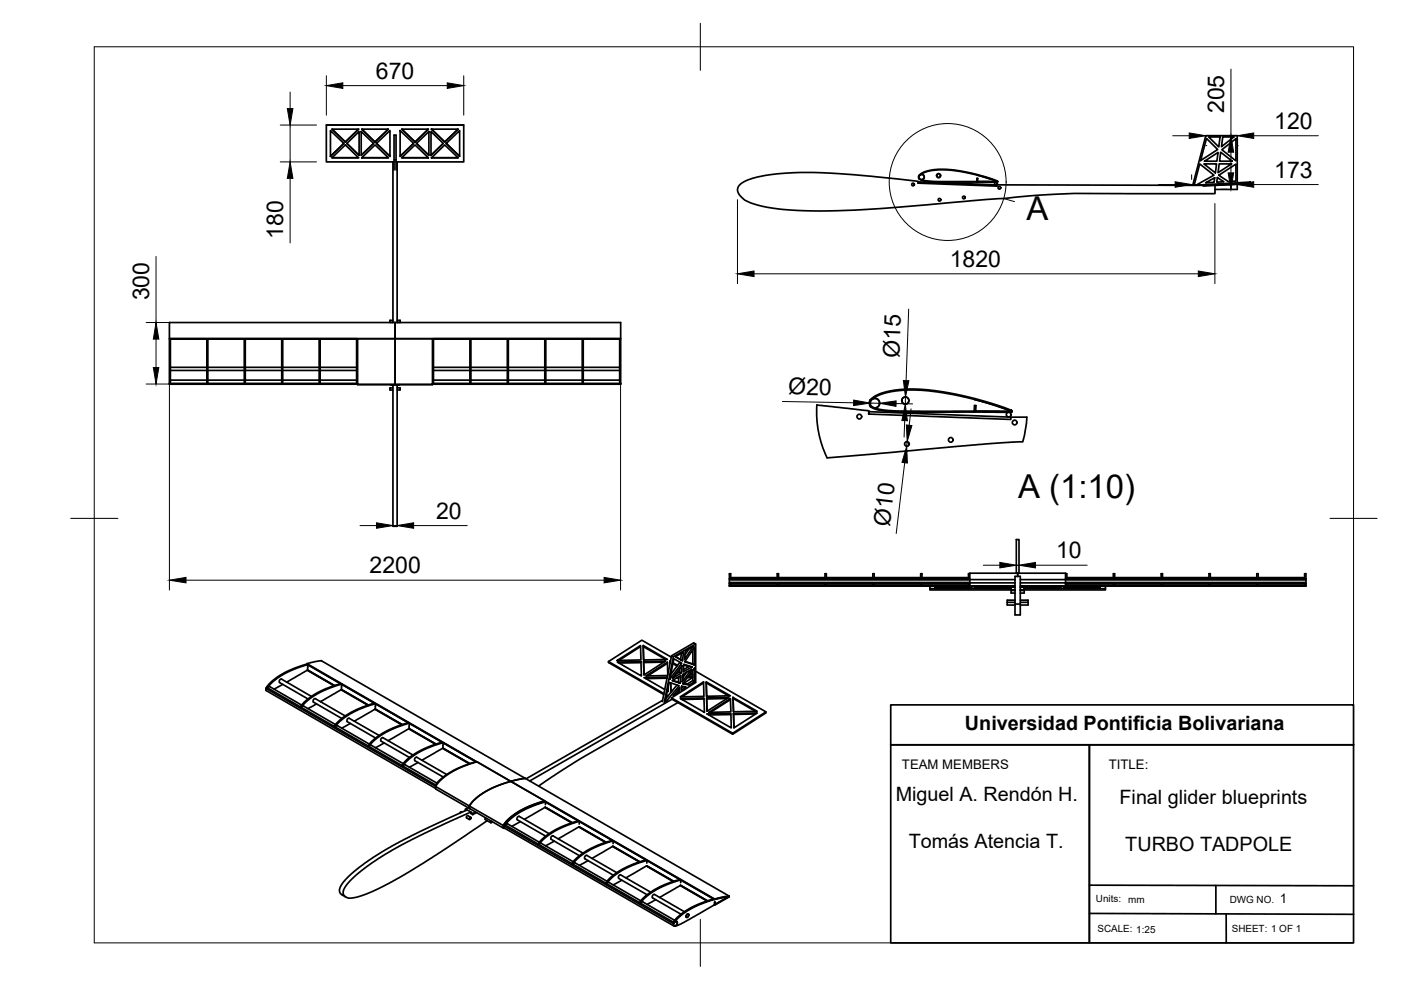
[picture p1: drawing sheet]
<svg xmlns="http://www.w3.org/2000/svg" width="297mm" height="210mm" viewBox="0 0 297 210" stroke-linecap="round" stroke-linejoin="round" font-family="sans-serif">
<!-- layer: Visible -->
<g fill="none" stroke="#000" stroke-width=".36">
<path d="M69.2 26.5h29.1M70.1 27.7l2.8 2.7-2.8 2.8zM70.4 27.4h5.7l-2.9 2.7zM70.4 33.5l2.8-2.8 2.8 2.8zM70.4 33.4h5.6M70.4 27.4l2.8 2.7M72.9 30.4l-2.8 2.7M73.5 30.4l2.6-2.5v5zM73.5 30.4l2.6 2.5M76 27.4l-2.8 2.7M76.6 27.9l2.6 2.5-2.6 2.5zM76.7 27.4h5.6l-2.8 2.7z"/>
<path d="M76.7 33.5l2.8-2.8 2.9 2.8zM76.7 27.4l2.8 2.7M76.7 33.4h5.6M79.2 30.4l-2.6 2.5M79.8 30.4l2.9-2.7v5.5zM79.8 30.4l2.9 2.7M82.3 27.4l-2.8 2.7M83.3 34.3v34.1M83.5 36v-7.3h.5v7.3M83.5 34.3h-14.3v-7.8h29.1v7.8h-14.3M83.5 33.9h.5M84.2 34.3v34.1"/>
<path d="M84.8 27.7l2.9 2.7-2.9 2.8zM85.2 33.5l2.8-2.8 2.8 2.8zM85.2 27.4h5.6l-2.8 2.7zM85.2 27.4l2.8 2.7M85.2 33.4h5.6M87.7 30.4l-2.9 2.7M88.3 30.4l2.6-2.5v5zM88.3 30.4l2.6 2.5M90.8 27.4l-2.8 2.7M91.4 27.9l2.6 2.5-2.6 2.5zM91.5 27.4h5.6l-2.8 2.7zM91.5 33.5l2.8-2.8 2.8 2.8z"/>
<path d="M91.5 27.4l2.8 2.7 2.8-2.7M91.5 33.4h5.6M94 30.4l-2.6 2.5M94.6 30.4l2.9-2.7v5.5zM94.6 30.4l2.9 2.7M194.7 38.6v-.1l-4.6-.6a176.9 176.9 0 0 0-21.6-1.3 27.3 27.3 0 0 0-10.7 1.9 1.81 1.81 0 0 0-1.1 2.7 7 7 0 0 0 4.8 2.5 77.6 77.6 0 0 0 19.7 .8l9.5-.6 28.2-2.4a186.8 186.8 0 0 1 19.5-.4h19.2v-1.8M194.7 38.6l16.7 .6v.3l-16.7-.7zM194.8 37.2l.1 .7M194.9 37.9a3.8 3.8 0 0 0 2.6 .7h9.6M194.9 37.3a.58 .58 0 0 0 .5 .8M195.1 37.1a.56 .56 0 0 1 .8 .3 .56 .56 0 0 1-.5 .7M195.1 37.1a8.9 8.9 0 0 1 6-1.1 40.2 40.2 0 0 1 10.4 2.5"/>
<path d="M195.1 37.1l-.2 .2M195.4 38.1a19.7 19.7 0 0 0 6 .4h10.1M207.1 37.8h.2v.7h-.2zM207.2 37a21 21 0 0 0-10.8-.7l-.9 .4-.7 .5M211.4 39.2l43.7 .1M211.5 38.5l-4.3-1.5 2.6 .8 1.8 .7-4.5 .1M211.5 38.5l-4.4 .1M253.2 39.3l1.2-4.6 3 2.4-3.9 2.2M255.1 39.2l10-.6v.3l-10 .5zM255.2 34.7h2.7l-.2 2zM255.4 34.2l2.9-1.9-.3 1.9zM255.6 38.7l1.9-1-.1 1z"/>
<path d="M255.8 29.4l2.4 2.3-3.6 2.4zM256.3 29h2.4l-.3 2.2zM258.1 37.6l1.4 .9-1.5 .1zM258.4 37.2l3.6-2.4v3.6l-1.6 .1zM258.5 34.7h2.6l-2.8 1.9zM258.8 32.3l2.4 1.9h-2.6zM259 39.2l3.3-.2v1.2h-4.7M259.1 31.7l2.9-2.3v4.7zM259.2 29h2.4l-2.6 2.1zM262.3 38.8v-10h-6.6l-2.8 10.5M36.1 71.8v9.5h-.2v-9.5h47.9M36.1 77.9h7.8"/>
<path d="M36.1 78.5h7.8M36.1 71.9h7.8M43.9 71.8v9.5h.2v-9.5M44.1 77.9h7.7M44.1 78.5h7.7M44.1 71.9h7.7M51.8 71.8v9.5h.2v-9.5M52 77.9h7.7M52 78.5h7.7M52 71.9h7.7M59.7 71.8v9.5h.2v-9.5M59.9 77.9h7.8"/>
<path d="M59.9 78.5h7.8M59.9 71.9h7.8M67.7 71.8v9.5h.2v-9.5M67.9 77.9h7.7M67.9 78.5h7.7M67.9 71.9h7.7M75.6 71.8v9.5h.2h-39.9v.2h39.9M75.8 71.8h-39.9v-3.4h95.7v3.4h-39.9M83.3 67.9h-.6v.5M83.8 71.8h47.8v9.5h-.2v-9.5h-7.7v9.5h-.3v-9.5h-7.7v9.5h-.2v-9.5h-7.7v9.5h-.2v-9.5h-7.8v9.5h-.2v-9.5h-7.7v9.5h-.2h39.9v.1M83.8 68.4v3.4M83.8 71.8h-8v9.7h8v-9.7h7.9"/>
<path d="M83.8 71.8v9.7h-8M84.2 67.9h.6v.5M91.7 71.8v9.7h-7.9h7.9M91.9 77.9h7.7M91.9 78.5h7.7M91.9 71.9h7.7M99.8 77.9h7.8M99.8 78.5h7.8M99.8 71.9h7.8M107.8 77.9h7.7M107.8 78.5h7.7M107.8 71.9h7.7"/>
<path d="M115.7 77.9h7.7M115.7 78.5h7.7M115.7 71.9h7.7M123.7 77.9h7.7M123.7 78.5h7.7M123.7 71.9h7.7M35.9 81.4h39.9M36.1 80.6h7.8M44.1 80.6h7.7M52 80.6h7.7M59.9 80.6h7.8M67.9 80.6h7.7"/>
<path d="M82.9 81.5v.1M83.3 81.6h.9v30h-.9zM83.3 82.2h-.6v.5h.6M83.3 81.6h-.4h.4M84.2 82.2h.6v.5h-.6M84.6 81.5l-.4 .1M91.7 81.4h39.9l-39.9 .1M91.9 80.6h7.7M99.8 80.6h7.8M107.8 80.6h7.7M115.7 80.6h7.7M123.7 80.6h7.7"/>
<path d="M184.2 87.3v-.2l-11-1.2a22.3 22.3 0 0 0 2.2 11.2M184.2 87.3l30.1 1.1v.5l-30.1-1.1zM184.4 84.9a1.35 1.35 0 0 0 .1 1.3l1.6 .7 3.3 .4 17.1 .1M184.6 85l.6-.6 .9-.5 2.6-.8 2.8-.4h3.7l5.2 .6 4.3 .9 5.5 1.5 4.2 1.5M184.6 85l-.1 .5 .2 .5M184.7 86.1l.7 .4M184.9 84.7a1.01 1.01 0 0 1 1.6 .5 1.01 1.01 0 0 1-1 1.3M185.4 86.5l2.1 .4 3.3 .3h23.6M206.6 86h.3v1.2h-.4zM206.7 84.5l-3.8-.9-4.5-.8-5.6-.3-3.4 .3-2.4 .5-1.5 .7-1.1 1M214.3 88.4h3.4M214.4 87.2l-3.1-1.1-4.6-1.4v-.2l6 1.8 1.7 .7 .2 .2-.2 .2h-.9h-7"/>
<path d="M214.4 87.2h-7.9v.2M217.7 88.4a16.8 16.8 0 0 1-1 5.3l-7.9 .4-33.5 3M135.8 137.1l-4.6 2.9M136.4 136.9l5.1 2.9-5 .1zM136.4 136.9v.2l4.7 2.7M136.4 137.1l.1 2.8M142.3 139.3l-6.2-3.6-7.1 4.6M142.4 139l.4 .2M142.9 139.7l1.6 .9-2.5 3.4zM143.2 139.2l1.5 .9-.4-.2M143.2 139.2l1.7-.9-.2 1.8M144.5 138.5l-.2 1.4-1.1-.7"/>
<path d="M145.3 138l1.7-1-1.9 2.8zM146.1 137.6l-.9 1.2M146.9 137.7v3.1l-1.7-.6M147.5 136.5l-4.7 2.7-2 9.8M154.6 124.1v-.3h.3v.3M154.6 121.6h.3v1.1h-.3zM154.6 124.1v.2h60.1M154.6 124.1h51M154.6 123.5h51M154.6 123h51M154.9 122.5h9.9M154.9 122.6h9.9"/>
<path d="M164.8 124.1v-.3h.3v.3M164.8 121.6h.3v1.1h-.3zM165.1 122.5h9.8M165.1 122.6h9.8M174.9 124.1v-.3h.3v.3M174.9 121.6h.3v1.1h-.3zM175.2 122.5h9.9M175.2 122.6h9.9M185.1 124.1v-.3h.2v.3M185.1 121.6h.2v1.1h-.2zM185.3 122.5h9.9M185.3 122.6h9.9"/>
<path d="M195.2 124.1v-.3h.3v.3M195.2 121.6h.3v1.1h-.3zM195.5 122.5h9.8M195.5 122.6h9.8M197.1 124.3v.5h17.3M197.1 124.8v.3h17.6M198.3 124.3l3.6 .2-3.6 .2zM198.3 124.6l1 .1M198.7 124.3h7.2l-3.6 .2zM198.7 124.7l3.6-.1 3.6 .1zM202.3 124.6v.1M202.7 124.5l3.3-.2v.4z"/>
<path d="M205.3 123.8v.3M205.6 121.6h-.3v1.1M205.6 122.7h-51v1.1h51M205.6 124.3v-2.8h20.3v2.7l51 .1M205.6 122.9h9.6M205.6 123.6h9.6M206 124.6l-.7 .1M206.6 124.3l3.4 .2-3.4 .2zM206.6 124.6l.7 .1M206.7 124.3h7.3l-3.7 .2zM206.7 124.7l3.7-.1 3.6 .1zM210.4 124.6v.1"/>
<path d="M213.6 127.7v.6h1.6M213.6 127.7h1.6M214.4 124.5v-.2l-3.7 .2 3.7 .2M214.4 124.5v.5h.8M214.4 124.6l-1.1 .1M214.4 124.5h.8M214.7 125.1h.5M214.7 124.5h.5M214.7 124.5h.1M214.7 125v.1M215.2 128.1v2.3h1.1v-8.2h-1.1v5.9h1.1M215.2 125.2h-.8v.5h.8"/>
<path d="M215.2 124.2h-.5v.3M215.2 127.2h-1.6v.5M215.5 121.5v-7.1h.5v7.1M215.8 121.5v.7M216.3 125.2h.8v.5h-.8M216.3 127.2h1.7v.5M216.3 122.9h9.6M216.3 123.6h9.6M216.3 124.5h.8M216.3 124.2h.6v.3M216.3 125.1h.6M216.3 124.5h.6"/>
<path d="M216.3 127.7h1.7M216.9 124.3h60M216.9 125v.1M217.1 124.5v-.2l3.7 .2-3.7 .2M217.1 124.5v.5h-.8M217.1 124.6l1.1 .1M217.6 124.7l3.6-.1 3.6 .1zM217.6 124.3h7.2l-3.6 .2zM218 127.7v.6h-1.7M221.2 124.6v.1M221.6 124.5l3.3-.2v.4zM224.9 124.6l-.7 .1"/>
<path d="M225.5 124.3l3.3 .2-3.3 .2zM225.5 124.6l.7 .1M225.6 124.3h7.3l-3.7 .2zM225.6 124.7l3.6-.1 3.7 .1zM225.9 121.6h.3v1.1h-.3h51M225.9 123.5h51v.3M225.9 123h51v.5M225.9 123.8h51M225.9 124.1h51M226.2 123.8v.3M226.2 122.5h9.9M226.2 122.6h9.9"/>
<path d="M229.2 124.6v.1M229.6 124.5l3.7-.2v.4zM233.3 124.6l-1.1 .1M234.4 124.3v.5h-17.3M234.4 124.8v.3h-17.5M236.1 121.6h.2v1.1h-.2zM236.1 123.8v.3M236.3 123.8v.3M236.3 122.5h9.9M236.3 122.6h9.9M246.2 121.6h.3v1.1h-.3zM246.2 123.8v.3"/>
<path d="M246.5 123.8v.3M246.5 122.5h9.8M246.5 122.6h9.8M256.3 121.6h.3v1.1h-.3zM256.3 123.8v.3M256.6 123.8v.3M256.6 122.5h9.9M256.6 122.6h9.9M266.5 121.6h.2v1.1h-.2zM266.5 123.8v.3M266.7 123.8v.3M266.7 122.5h9.9"/>
<path d="M266.7 122.6h9.9M276.6 121.6h.3v1.1h-.3zM276.6 123.8v.3M276.9 123.8v.4M276.9 122.7v.3M276.9 124.1v.1M56.4 145.9v.5M56.4 146.4l35.9 20.7M57.2 145.6l6.7 3.9M57.2 145.6l-.5 .2M59.7 144l6.3 3.7M59.7 144l-.4 .2v.5l6 3.5"/>
<path d="M59.9 145.1l-1.8 1M63.9 150l.5-.3 6.7 3.9M65.1 140.8l-2.6 .9-2.9 1.3-1.9 1.4-1.2 1.3 .2 .2 1-1.3 2.6-1.7 2.2-1.1 2.8-.9M65.1 140.7l86.4 49.9M65.1 142.1l5.7 3.3M65.2 142.1l-4.4 2.5M65.2 142.1l.1-1.2 6.9 4.1M65.2 142.1l5.7 3.2M66.9 148.1l6.3 3.7M66.9 148.1l-.4 .3v.4l6 3.5M67.1 149.2l-1.8 1.1M71.1 154.1l.5-.2 6.7 3.9"/>
<path d="M72.2 144.9l-3 1.1-2.5 1.2-2.1 1.6-.9 1.1 .2 .1 1.4-1.5 2.3-1.6 2.2-1 2.6-.9M72.3 146.3l5.7 3.2M72.4 146.2v-1.1l7 4-2.6 .8-3.1 1.6-2.3 1.8-.6 .7 .3 .1 .9-1.1 2-1.5 2.2-1.1 3.4-1.2M72.4 146.2l-4.5 2.6M72.4 146.2l5.7 3.3M72.5 145.1h-.1M73.6 153l6 3.5M74 152.3l6.4 3.6M74 152.3l-.4 .2v.5M74.3 153.4l-1.9 1M78.2 158.2l.5-.2 6.8 3.9M79.5 150.4l5.7 3.3"/>
<path d="M79.6 150.3l-4.5 2.6M79.6 150.3v-1.1l7 4M79.6 150.3l5.7 3.3M79.6 149.2h.1M80.8 157.1v-.5l.4-.2 6.3 3.7M80.8 157.1l6 3.5M81.4 157.5l-1.8 1M86.6 153.2l-3.2 1.1-2.1 1-2.3 1.7-1 1.2 .2 .1 1.4-1.5 2.3-1.6 2.1-.9 2.8-1M86.7 154.5l5.6 3.3M86.7 154.5l-4.4 2.5M86.7 154.5l.1-1.1 6.9 4M86.7 154.5l5.7 3.3"/>
<path d="M93.7 157.4l-2.7 .9-3.1 1.5-2.1 1.7-.6 .8 .2 .1M93.8 158.7l5.7 3.2M93.9 158.6l.1-1.1 6.9 4-2.6 .9-2.9 1.4-2.1 1.5-.9 1.1 .1 .1-36-20.8-.1 .3 36 20.7v.6M93.9 158.6l-4.4 2.6M93.9 158.6l5.7 3.3M94 157.5l-3.1 1-2.2 1.1-2 1.4-1.3 1.4M94 157.5h.1M129 140.3l11.8 6.8M129 140.3v.2l11.7 6.7M130.9 140l4.9-3.1 .1 3zM130.9 140.4l5-.1 .1 3zM135.9 140.5l-4.7 .1"/>
<path d="M136.5 140.3l4.6-.1-4.6 2.9zM136.5 140.3v.2l4.3-.1M136.5 140.5v2.6M140.5 148.5l-29 16.6M141.2 148.1h.1M141.2 148.7l2.8-3.3-2.1-.7-.9 4.2M141.3 147.6l.2 .1M141.3 147.4l.3 .1M141.4 143.8l-4.5 .1M141.5 143.6l-4.9 .1 4.3 2.5M141.5 140.6l-4.2 2.7M141.6 143l-.1-2.6-4.6 2.9 4.6-.1"/>
<path d="M141.7 145.7v.9l-.2-.1M142 140.1l.1 .3M142.2 140.2l-.2-.1 .1 .5v-.2M142.4 148.1l5.1-3.4v-8.2l-.4-.2-4.7 2.7-2 9.8M142.6 146.4l-.4 .2v-1.8l.1 1.8M142.6 148.3l12.7 7.4v-.2M142.6 148.2l-30.3 17.4M142.7 140.7l.9 .5M142.7 140.5l1 .6M143.4 143.7h.5M143.6 145.2l-2.4 2.9M143.6 146.3l.4 .3-1.3 .8 1.4-1.6-.1 .8"/>
<path d="M143.7 149l-20.4 11.8-9.1 5.9M143.8 144.6l.4 .3-1.7-.6 1.9-1.1-.2 1.7M143.8 143.5v1.1l-1.2-.4M144 142.5l.4 .2 .2-1.6-2 2.7 1.8-1.1M144.1 141.7l-.1 .8-.8 .5M144.1 140.4l-1.9 2.6M144.2 147.8l5-3.2v3.1zM144.2 148.1l5-.1 .2 3zM144.5 145.5l1 .2-1.1 .7zM144.7 143.5h.2M144.8 143.1h.3M144.8 143l1.8-1.1-2 2.7z"/>
<path d="M144.9 145.6l-.4 .2M144.9 141.8l.2 .1M145 140.9l.9 .5M145 140.8l1.7 .6-1.9 1.1zM145.6 142.5l-.9 1.2M146.2 141.2l-1.3 .8M146.3 142.8l.5 .3M146.5 142.7l.4 .2M146.8 143.7h-1.1M146.9 142.1v2.2l-1.1 .7-1-.1M146.9 140.8l.4 .2-2.1-.7 2.1-3.1v3.8M146.9 144.3l.4 .2-1.2 .7-.3-.2"/>
<path d="M146.9 143.5h-1M146.9 143.6l-2 1.3M146.9 143.1h-.8M147.3 144.5v-2.9l-2.6 3.4 1.4 .2M147.5 142.3l14.9 8.6-7.1 4.6-12.9-7.5M149.2 144.8l-4.6 2.9M149.3 148.2l-4.7 .1M149.7 144.6l5.2 2.9-5.1 .1zM149.7 144.6v.2l4.8 2.7M149.7 144.8l.1 2.8M149.8 148l4.7-.1-4.6 2.9zM149.8 148l.1 2.8"/>
<path d="M149.9 151.4l5.1-.1v3zM150.3 151l4.6-2.9 .1 2.8zM154.1 148.1l-4.3 .1M154.9 148.3l-4.2 2.7M155 151.5l-4.7 .1M155.4 147.9l5.1 2.9-5 .1zM155.4 147.9v.2l4.8 2.7M155.4 148.1l.1 2.8M155.5 151.3l5-.1-4.9 3.1zM155.5 151.3v.2l4.7-.1M155.5 151.5l.1 2.8M162.4 150.9v.2l-7.1 4.6"/>
<path d="M85.4 162.4l.5-.3 6.7 3.9M87.9 161.3l6.1 3.5M88 161.3v-.5l.4-.2 6.3 3.6M88.6 161.7l-1.8 1M92.4 167.3l14.3 8.3M93 165.9l1.3-1.3 2.2-1.3 2.7-1.2 1.9-.6 7.2 4.2-3.1 1-2.3 1.1-2.2 1.7-1.2 1.4-7.1-4.1zM97.8 172.1l.1 .1M97.8 172.1l-.3 .3M99 171.7l-.3-.1v.2M99.2 172.9l.6 .4M99.2 172.9l-.3 .4 .6 .5M99.3 171.3l-.6 .3"/>
<path d="M99.5 170.9l7.2 4.1M99.6 170.9v.5M99.7 173.3l.2 .1-.4 .4zM99.8 172.2l-.7-.5-8.1 3.7-7.1 3.5-5.6 3.4-3.8 2.9-1.9 2.1-.6 1.1v.7l.4 .5 .9 .6M99.8 172.2l.4 .3M100.2 172.7l-.4-.2v-.3l-4.3 1.9-8.2 3.9-5.5 3.1-4 2.6-3 2.5-1.7 2-.4 .9 .2 .6 .4 .5 .6 .2 1.7-.2 2.3-.7 3.4-1.6 3.8-2.1 4.5-2.7 13.7-9.1M100.8 172.2l-.6 .3v.2M101 161.6l-35.9-20.9 3-.6 43.3 24.9M101 172.3l-.8 .4M102.9 173.4v.4l1.2 .6M104.1 174v.4l.3-.2M106.7 175l.1 .6"/>
<path d="M106.7 175.6h.3M106.8 175.1v.4l36.1 20.8 .8-.1 1.2-.6 9.6-5.5M106.9 174.8l36.1 20.8M107.6 174.7l6.7 3.9M107.6 174.7l-.5 .2M110.1 173.1l6.3 3.7M110.1 173.1l-.4 .2v.5l6 3.5M110.3 174.2l-1.8 1M111.2 173.7l4.4-2.6 5.7 3.3M111.4 165l-3.1 .7M111.4 165l43.2 25M114.8 178.8l6.7 3.9"/>
<path d="M114.8 178.8l-.5 .2M115.5 169.9l-2.8 .9-2.2 1-2.4 1.7-1.2 1.3 .2 .1 1.1-1.3 2.2-1.5 2.1-1 3.2-1.1M115.5 169.9l36 20.8 3-.6M115.5 169.9l-2.8 .8-2.5 1.2-2.4 1.8-1.1 1.3M115.5 169.9l-2.9 .9-2.4 1.2-2.3 1.7-1.1 1.4 36 20.8M115.5 169.8l-7.2-4.1-3.1 1-2.3 1.1-2.2 1.7-1.2 1.4M115.5 171.2l5.7 3.3M115.7 170l6.9 4M115.7 170l-.1 .6M116.8 177.9l6.1 3.5M116.9 177.9v-.5l.4-.2 6.3 3.7M117.5 178.3l-1.8 1"/>
<path d="M118.3 177.9l4.5-2.6 5.7 3.3M122.6 174l-2.6 .9-2.5 1.2-2 1.4-1.4 1.5 .2 .1 .5-.7 1.2-1.1 2.3-1.4 2.2-1 2.3-.7 7 4M122.7 175.3l5.7 3.3M122.9 174.2l-.1 .5M129.8 178.2l-2.9 .9-2.4 1.2-2.2 1.6-1.1 1.2 .2 .1 1.6-1.6 2.3-1.5 1.9-.9 2.8-.9M129.9 179.5l5.7 3.2M130 178.9v-.6l7 4-2.6 .9-3.3 1.6-2.1 1.7-.6 .7 .2 .2 1-1.2 2.3-1.7 2.4-1.1 2.9-1M121.4 183.2l.6-.3 6.7 4M124.7 182.5l-1.9 1M125.5 182l4.4-2.6 5.8 3.3M128.6 187.3l.5-.2 6.8 3.9M130.8 185l-6.4-3.6-.4 .2v.5l6 3.5"/>
<path d="M131.2 186.2l6 3.5M131.6 185.5l6.3 3.7M131.6 185.5l-.4 .2v.5M131.8 186.6l-1.8 1M132.7 186.1l4.4-2.5 5.7 3.3M136.3 191.2l6.7 3.9M136.3 191.2l-.5 .3M137 183.6l5.7 3.3M137.2 182.4l6.9 4.1-3.5 1.2-2 1-2.1 1.6-.9 1.1 .2 .1 1.4-1.5 2.3-1.6 2.2-1 2.7-.8 6.9 4M137.2 182.4l-.1 .6M139 190.7l-1.8 1.1M139.8 190.3l4.5-2.6 5.7 3.3"/>
<path d="M142.8 195.9l.1 .4M143 195.6l-.2 .3M143 195.6l.3-.2h.3l-.1 .6-.3 .3M144.2 187.8l5.7 3.2M144.4 186.6l-.1 .5M145.1 193.3l-6.3-3.7-.4 .3v.5l6 3.4M145.6 193.9l.3-.1 .1 .2-.1 .4-.3 .1-.2-.2zM151.5 191.3l.1-.1-.1 .6zM151.5 190.7l1.2-.4 1.9-.3-3.2 1.9M154.5 190.1l-3.7 .8-3.2 1.2-2.5 1.5-1.4 1.1-.7 .9-.3-.1 1.3-1.4 2.3-1.6 2.3-1 2.7-.9M154.5 190.1l-3 1.8"/>
<circle cx="193.6" cy="39.1" r=".29"/>
<circle cx="199" cy="37.2" r=".41"/>
<circle cx="211.2" cy="38.9" r=".29"/>
<circle cx="211.9" cy="39.8" r=".29"/>
<circle cx="199.2" cy="42.4" r=".29"/>
<circle cx="204.4" cy="41.9" r=".29"/>
<circle cx="182.2" cy="88.3" r=".5"/>
<circle cx="191.9" cy="84.9" r=".75"/>
<circle cx="192.3" cy="94.1" r=".5"/>
<circle cx="201.6" cy="93.3" r=".5"/>
<circle cx="213.9" cy="87.9" r=".5"/>
<circle cx="215.1" cy="89.6" r=".5"/>
</g>
<g fill="#000">
<circle cx="144.7" cy="143.7" r=".18"/>
<circle cx="144.9" cy="142" r=".18"/>
</g>
<!-- layer: BORDER -->
<path d="M20 9.9h267v190h-267zM148.5 4.9v10M15 109.9h10M282 109.9h10M148.5 194.9v10" fill="none" stroke="#000" stroke-width=".21"/>
<!-- layer: TITLEBLOCK -->
<path d="M188.8 149.5h98.2v8.4h-98.2zM188.8 157.9h42.2v42h-42.2zM231 157.9h56v42h-56zM231 187.7l56 .1M231 193.7l56 .2M257.8 187.7v6.1M260 193.8v6.1" fill="none" stroke="#000" stroke-width=".36"/>
<!-- layer: FD_Dimensions -->
<g fill="none" stroke="#000" stroke-width=".21">
<path d="M61.5 19.5v3.5M69.2 16.1v8.3M72.7 18.2h22.1M98.3 16.1v8.3M261 14.6v14.2M59.4 26.5h7.7M59.4 34.3h7.7M61.5 26.5v7.8M61.5 37.8v13.7M245.6 39.1h3.6M248.6 28.8h3.5M252.6 37v1.1"/>
<path d="M252.6 39.1h9.7M255.7 30.9h.1M255.7 28.8h6.6M261 32.3v4.4M262.3 30.9h.1M262.3 37v1.1M265.8 28.8h13.7M265.8 39.1h13.7M33.1 54.4v14M156.4 42.3v17.8M159.9 58.1h94.2M257.6 43.2v16.9"/>
<path d="M258.9 40.1h1.3M31 68.4h6.5M33.1 71.9v6M35.9 73.9v51.2M131.6 73.9v51.2M192.7 65.5l-.6 15.2M31 81.4h6.5M165.9 85.1l15.1 .3M184.9 84.7l-.4 .8h2M190 85.6h3.5M191.8 89.2l-.1 3.5M191.8 98.1l-1.8 15"/>
<path d="M192 84.2l-.1 1.5M192.3 93.6l-.1 1M193.2 86.7l-.4 3.5M76.3 111.4h3.5M83.3 111.4h.9M87.7 111.4h11.4M208.5 119.8h3.5M215.5 119.8h.5M219.5 119.8h11M39.4 123h88.7"/>
</g>
<g fill="#000" stroke="#000" stroke-width=".21">
<path d="M69.2 18.2l3.5-.6v1.1zM94.8 17.6l3.5 .6-3.5 .5zM60.9 23h1.2l-.6 3.5zM61.5 34.3l.6 3.5h-1.2zM249.2 38.5l3.4 .6-3.4 .6zM252.1 28.2l3.6 .6-3.6 .6zM260.4 36.7h1.2l-.6 3.4zM261 28.8l.6 3.5h-1.2zM262.3 28.8l3.5-.6v1.2zM262.3 39.1l3.5-.6v1.2zM156.4 58.1l3.5-.6v1.1zM254.1 57.5l3.5 .6-3.5 .5z"/>
<path d="M32.5 77.9h1.2l-.6 3.5zM33.1 68.4l.6 3.5h-1.2zM181 84.8l3.5 .7-3.5 .5zM186.5 85.5l3.5-.5v1.2zM191.9 85.7l.5 3.5h-1.2zM192.2 94.6l.2 3.6-1.2-.2zM191.5 80.7h1.2l-.7 3.5zM192.2 90.1l1.1 .1-1 3.4zM79.8 110.8l3.5 .6-3.5 .6zM84.2 111.4l3.5-.6v1.2zM212 119.2l3.5 .6-3.5 .6zM216 119.8l3.5-.6v1.2z"/>
<path d="M35.9 123l3.5-.6v1.2zM128.1 122.4l3.5 .6-3.5 .6z"/>
</g>
<!-- layer: Detail Boundary -->
<g fill="none" stroke="#000" stroke-width=".21">
<path d="M212.8 42.1l2.3 .6"/>
<circle cx="200.9" cy="38.6" r="12.4"/>
</g>
<g font-size="7">
<text x="217.6" y="46.7">A</text>
<text x="215.8" y="105.7">A (1:10)</text>
</g>
<g font-size="4.9">
<text x="79.7" y="16.7">670</text>
<text x="259.5" y="24" transform="rotate(-90 259.5 24)">205</text>
<text x="270.2" y="27.3">120</text>
<text x="270.2" y="37.7">173</text>
<text x="60" y="50.6" transform="rotate(-90 60 50.6)">180</text>
<text x="201.4" y="56.6">1820</text>
<text x="31.6" y="63.7" transform="rotate(-90 31.6 63.7)">300</text>
<text x="190.7" y="75.9" transform="rotate(-88 190.7 75.9)">Ø15</text>
<text x="167.1" y="83.6" transform="rotate(1 167.1 83.6)">Ø20</text>
<text x="92.5" y="110">20</text>
<text x="188.6" y="111.7" transform="rotate(-83 188.6 111.7)">Ø10</text>
<text x="223.9" y="118.4">10</text>
<text x="78.4" y="121.6">2200</text>
</g>
<g font-size="4.2">
<text x="204.6" y="154.8">Universidad Pontificia Bolivariana</text>
<text x="189.9" y="169.9">Miguel A. Rendón H.</text>
<text x="237.4" y="170.5">Final glider blueprints</text>
<text x="192.7" y="179.8">Tomás Atencia T.</text>
<text x="238.6" y="180.5">TURBO TADPOLE</text>
</g>
<g font-size="2.8">
<text x="191.2" y="163.1">TEAM MEMBERS</text>
<text x="235.1" y="163.1">TITLE:</text>
<text x="271.4" y="191.5">1</text>
</g>
<g font-size="2.1">
<text x="232.3" y="191.2">Units:</text>
<text x="239.2" y="191.5">mm</text>
<text x="260.7" y="191.5">DWG NO.</text>
<text x="232.7" y="197.7">SCALE: 1:25</text>
<text x="261.2" y="197.6">SHEET: 1 OF 1</text>
</g>
</svg>
